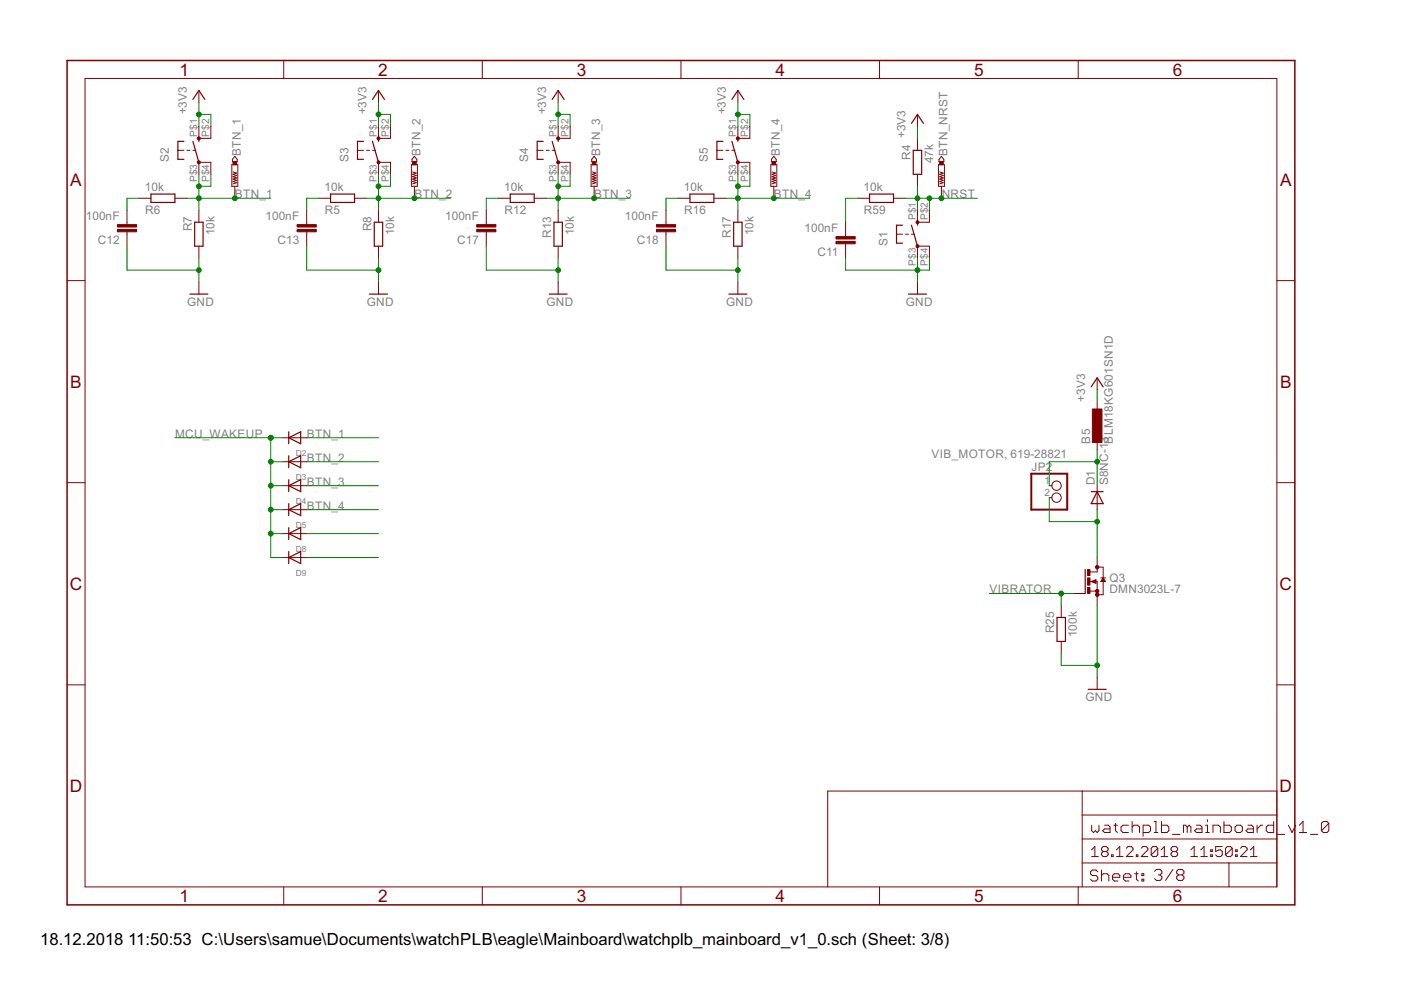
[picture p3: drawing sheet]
<svg xmlns="http://www.w3.org/2000/svg" width="297mm" height="210mm" viewBox="0 0 297 210" stroke-linecap="round" stroke-linejoin="round" font-family="sans-serif">
<g fill="none" stroke="#800000" stroke-width=".25">
<path d="M39 30h-1.3v3.8h1.3M40.9 30l1.3 4.4M40.9 21.1l1.3-1.9 1.2 1.9M42.2 29.3v.7M77.1 30h-1.3v3.8h1.3M79 30l1.2 4.4M79 21.1l1.2-1.9 1.3 1.9M80.2 29.3v.7M115.2 30h-1.3v3.8h1.3M117.1 30l1.2 4.4M117.1 21.1l1.2-1.9 1.3 1.9M118.3 29.3v.7"/>
<path d="M153.3 30h-1.3v3.8h1.3M155.2 30l1.2 4.4M155.2 21.1l1.2-1.9 1.3 1.9M156.4 29.3v.7M193.3 26.2l1.2-1.9 1.3 1.9M193.6 31.9h1.8v5.1h-1.8zM32 41.1h5.1v1.8h-5.1zM41.3 47.1h1.8v5.1h-1.8zM70.1 41.1h5.1v1.8h-5.1zM79.4 47.1h1.7v5.1h-1.7zM108.2 41.1h5.1v1.8h-5.1zM117.5 47.1h1.7v5.1h-1.7z"/>
<path d="M146.3 41.1h5.1v1.8h-5.1zM155.6 47.1h1.7v5.1h-1.7zM184.4 41.1h5v1.8h-5zM191.3 47.8h-1.2v3.8h1.2M193.3 47.8l1.2 4.4M194.5 47.1v.7M40.3 62.4h3.8M78.3 62.4h3.8M116.4 62.4h3.8M154.5 62.4h3.8M192.6 62.4h3.8M61.2 92.8l2.6-1.3v2.6z"/>
<path d="M61.2 91.5v2.6M61.2 96.6v2.6M61.2 97.9l2.6-1.3v2.6zM231.4 82l1.2-1.9 1.3 1.9M61.2 101.7v2.5M61.2 106.8v2.5M61.2 111.9v2.5M61.2 116.9v2.6M61.2 103l2.6-1.3v2.5zM61.2 108.1l2.6-1.3v2.5zM61.2 113.1l2.6-1.2v2.5zM61.2 118.2l2.6-1.3v2.6z"/>
<path d="M231.4 104.2h2.5M232.6 104.2l1.3 2.6h-2.5zM224.1 130.9h1.8v5.1h-1.8zM230.1 120.8v5M231.6 123.3l.6 .2v-.5l-.5 .3M233.9 122.8l.2 .4h-.5zM230.7 146.2h3.8"/>
</g>
<g fill="none" stroke="#800000" stroke-width=".21">
<path d="M18 16.6h252.7v171.4h-252.7zM42.2 19.2v2.5M60.2 12.8v3.8M80.2 19.2v2.5M102.3 12.8v3.8M118.3 19.2v2.5M144.4 12.8v3.8M156.4 19.2v2.5M186.5 12.8v3.8M228.6 12.8v3.8M37.7 31.9h1.3M39.6 31.9h.7"/>
<path d="M40.9 31.9h.6M42.2 26.8v2.5h2.5v-2.5M42.2 37v-2.6h2.5v2.6M49.1 34.9h1.3v4.6h-1.3zM49.4 36.4l.8 .3-.8 .3 .8 .2-.8 .3 .8 .2-.8 .3 .8 .2-.8 .3 .8 .2-.8 .3M49.8 33.1l.5 .7v.5h-1v-.5zM49.8 39.5v2.5M75.8 31.9h1.3M77.7 31.9h.6M79 31.9h.6M80.2 26.8v2.5h2.6v-2.5M80.2 37v-2.6h2.6v2.6"/>
<path d="M87.2 34.9h1.3v4.6h-1.3zM87.5 36.4l.7 .3-.7 .3 .7 .2-.7 .3 .7 .2-.7 .3 .7 .2-.7 .3 .7 .2-.7 .3M87.9 33.1l.5 .7v.5h-1v-.5zM87.9 39.5v2.5M113.9 31.9h1.3M115.8 31.9h.6M117.1 31.9h.6M118.3 26.8v2.5h2.6v-2.5M118.3 37v-2.6h2.6v2.6M125.3 34.9h1.3v4.6h-1.3zM125.6 36.4l.7 .3-.7 .3 .7 .2-.7 .3 .7 .2-.7 .3 .7 .2-.7 .3 .7 .2-.7 .3M126 33.1l.5 .7v.5h-1v-.5z"/>
<path d="M126 39.5v2.5M152 31.9h1.3M153.9 31.9h.6M155.2 31.9h.6M156.4 26.8v2.5h2.6v-2.5M156.4 37v-2.6h2.6v2.6M163.4 34.9h1.3v4.6h-1.3zM163.7 36.4l.7 .3-.7 .3 .7 .2-.7 .3 .7 .2-.7 .3 .7 .2-.7 .3 .7 .2-.7 .3M164.1 33.1l.5 .7v.5h-1v-.5zM164.1 39.5v2.5M194.5 24.3v2.5M194.5 29.3v2.6"/>
<path d="M194.5 37v2.5M199 34.9h1.2v4.6h-1.2zM199.2 36.4l.8 .3-.8 .3 .8 .2-.8 .3 .8 .2-.8 .3 .8 .2-.8 .3 .8 .2-.8 .3M199.6 33.1l.5 .7v.5h-1v-.5zM199.6 39.5v2.5M14.2 59.5h3.8M26.9 44.6v3M26.9 49.1v3.1M29.5 42h2.5M37.1 42h2.5M42.2 44.6v2.5M42.2 52.2v2.5"/>
<path d="M42.2 59.8v2.6M65 44.6v3M65 49.1v3.1M67.6 42h2.5M75.2 42h2.5M80.2 44.6v2.5M80.2 52.2v2.5M80.2 59.8v2.6M103.1 44.6v3M103.1 49.1v3.1M105.6 42h2.6M113.3 42h2.5"/>
<path d="M118.3 44.6v2.5M118.3 52.2v2.5M118.3 59.8v2.6M141.2 44.6v3M141.2 49.1v3.1M143.7 42h2.6M151.4 42h2.5M156.4 44.6v2.5M156.4 52.2v2.5M156.4 59.8v2.6M179.3 47.1v3.1M179.3 51.7v3"/>
<path d="M181.8 42h2.6M189.4 42h2.6M190.1 49.7h1.2M192 49.7h.6M193.3 49.7h.6M194.5 44.6v2.5h2.6v-2.5M194.5 54.7v-2.5h2.6v2.5M194.5 59.8v2.6M270.7 59.5h3.8M59.9 92.8h5.1M59.9 97.9h5.1M232.6 80.1v2.6"/>
<path d="M232.6 85.2v2.5M232.6 92.8v2.6M14.2 102.3h3.8M59.9 103h5.1M59.9 108.1h5.1M59.9 113.1h5.1M59.9 118.2h5.1M222.5 103h.5M222.5 105.5h.5M232.6 103v5.1M232.6 118.2v3.1h-1.5M270.7 102.3h3.8"/>
<path d="M225 128.4v2.5M225 136v2.5M227.5 125.8h2.6M231.1 123.3h1.5v5.1M231.1 125.3h1.5M231.4 123.3l1-.4v.8zM232.6 120.2h1.3v5.9h-1.3M233.4 122.5h1M233.9 122.5l.5 .8h-1zM14.2 145.2h3.8M232.6 143.6v2.6M270.7 145.2h3.8"/>
<path d="M229.4 167.7v20.3M229.4 177.9h41.3M229.4 172.8h41.3M231.5 175v1.1l.3 .4 .4-.4 .4 .4 .4-.4v-1.1M234.2 175h.8l.4 .3v1.2h-1.2l-.4-.4 .4-.4h1.2M236.1 175h.8M236.5 174.6v1.5l.4 .4M238.8 179.9l.4-.4h.7l.3 .4v.3l-1.4 1.4h1.4M239.2 175h-1.1l-.4 .3v.8l.4 .4h1.1M240 175.3l.4-.3h.8l.4 .3v1.2M240 174.2v2.3M242 179.9l.3-.4h.7l.4 .4v.3l-1.4 1.4h1.4"/>
<path d="M242.4 176.5h1.1l.4-.4v-.8l-.4-.3h-1.1v2.3M244.7 176.5h.8M244.7 174.2h.4v2.3M245.5 179.9v1.4l-.4 .3h-.7l-.3-.3M245.5 179.9l-.4-.4h-.7l-.3 .4v1.4M245.5 179.9l-1.4 1.4M246.3 174.2v2.3h1.1l.4-.4v-.8l-.4-.3h-1.1M248.6 176.9h1.6M251.7 175.3l-.4-.3h-.4v1.5M251.7 175.3v1.2M251.7 175.3l.4-.3 .4 .3v1.2M253.7 175h.7l.4 .3v1.2h-1.1l-.4-.4 .4-.4h1.1"/>
<path d="M255.6 175h.4v1.5M255.6 176.5h.8M256 173.8v.4M257.2 176.5v-1.5h1.1l.4 .3v1.2M259.1 179.5h-1.4v1.1l.7-.4h.4l.3 .4v.7l-.3 .3h-.7l-.4-.3M259.5 174.2v2.3h1.2l.4-.4v-.8l-.4-.3h-1.2M261.3 179.9v1.4l-.4 .3h-.7l-.4-.3M261.3 179.9l-.4-.4h-.7l-.4 .4v1.4M261.3 179.9l-1.5 1.4M262.2 175h.8l.4 .3v.8l-.4 .4h-.8l-.3-.4v-.8zM263 179.9l.4-.4h.7l.3 .4v.3l-1.4 1.4h1.4M264.6 175h.8l.3 .3v1.2h-1.1l-.4-.4 .4-.4h1.1"/>
<path d="M266.5 175v1.5M267.7 175h-.4l-.8 .7M270 174.2v2.3h-1.1l-.4-.4v-.8l.4-.3h1.1M270.7 167.7h-95.2v20.3M270.8 176.9h1.6M273.2 175l.7 1.5 .8-1.5M275.5 176.5h1.6M275.5 175l.8-.8v2.3M277.8 176.9h1.6M281.7 174.6v1.5l-.4 .4h-.7l-.4-.4M281.7 174.6l-.4-.4h-.7l-.4 .4v1.5M281.7 174.6l-1.5 1.5"/>
<path d="M60.2 188v3.9M102.3 188v3.9M144.4 188v3.9M186.5 188v3.9M228.6 188v3.9M229.4 183h41.3M231.4 180.2l.7-.7v2.1M231.4 181.6h1.5M232.7 184.8l-.3-.3h-.8l-.4 .3v.5l.4 .3h.8l.3 .4v.4l-.3 .4h-.8l-.4-.4M233.5 184.5v2.3M233.5 185.6l.4-.3h.8l.4 .3v1.2M233.9 180.6l-.3 .3v.4l.3 .3h.7l.3-.3v-.4l-.3-.3"/>
<path d="M233.9 180.6l-.3-.4v-.3l.3-.4h.7l.3 .4v.3l-.3 .4M233.9 180.6h.7M235.6 181.3h.4v.3h-.4zM235.9 186h1.5v-.4l-.4-.3h-.7l-.4 .3v.8l.4 .4h.7M236.7 181.6h1.4M236.7 180.2l.7-.7v2.1M238.2 186h1.6v-.4l-.4-.3h-.8l-.4 .3v.8l.4 .4h.8M240.6 185.3h.7M240.9 181.3h.4v.3h-.4zM240.9 184.8v1.6l.4 .4M242.1 185.3h.4v.3h-.4zM242.1 186.4h.4v.4h-.4z"/>
<path d="M244.8 184.7l.4-.4h.8l.3 .4v.4l-.3 .4M245.6 185.5h.4M246 185.5l.3 .4v.4l-.3 .4h-.8l-.4-.4M246.2 181.6h1.4M246.2 180.2l.7-.7v2.1M248.6 180.6l-.3 .3v.4l.3 .3h.7l.4-.3v-.4l-.4-.3M248.6 180.6l-.3-.4v-.3l.3-.4h.7l.4 .4v.3l-.4 .4M248.6 180.6h.7M248.7 184.3l-1.6 2.4M249.9 185.5l-.4-.4v-.4l.4-.4h.7l.4 .4v.4l-.4 .4M249.9 185.5h.7M249.9 185.5l-.4 .4v.4l.4 .4h.7l.4-.4v-.4l-.4-.4"/>
<path d="M252.5 181.6h1.4M252.5 180.2l.7-.7v2.1M254.6 181.6h1.4M254.6 180.2l.7-.7v2.1M256.7 181.3h.3v.3h-.3zM256.7 180.2h.3v.4h-.3zM260.6 183v5M262 181.3h.3v.3h-.3zM262 180.2h.3v.4h-.3zM265.1 181.6h1.4M265.1 180.2l.7-.7v2.1"/>
<circle cx="224" cy="103" r=".99"/>
<circle cx="224" cy="105.5" r=".99"/>
</g>
<g fill="#800000" stroke="#800000" stroke-width=".21">
<circle cx="194.5" cy="52.2" r=".33"/>
<circle cx="194.5" cy="47.1" r=".33"/>
<circle cx="42.2" cy="34.4" r=".33"/>
<circle cx="42.2" cy="29.3" r=".33"/>
<circle cx="80.3" cy="34.4" r=".33"/>
<circle cx="80.3" cy="29.3" r=".33"/>
<circle cx="118.3" cy="34.4" r=".33"/>
<circle cx="118.3" cy="29.3" r=".33"/>
<circle cx="156.4" cy="34.4" r=".33"/>
<circle cx="156.4" cy="29.3" r=".33"/>
<circle cx="232.6" cy="126.1" r=".36"/>
<circle cx="232.6" cy="125.3" r=".36"/>
<circle cx="232.6" cy="120.2" r=".36"/>
</g>
<g fill="#800000" stroke="#800000" stroke-width=".21">
<path d="M177.2 50.2h4.1v.5h-4.1z"/>
<path d="M177.2 51.2h4.1v.5h-4.1z"/>
<path d="M24.9 47.6h4.1v.5h-4.1z"/>
<path d="M24.9 48.6h4.1v.5h-4.1z"/>
<path d="M63 47.6h4.1v.5h-4.1z"/>
<path d="M63 48.6h4.1v.5h-4.1z"/>
<path d="M101.1 47.6h4v.5h-4z"/>
<path d="M101.1 48.6h4v.5h-4z"/>
<path d="M139.2 47.6h4v.5h-4z"/>
<path d="M139.2 48.6h4v.5h-4z"/>
<path d="M49.4 34.3h.8v.6h-.8z"/>
<path d="M87.5 34.3h.7v.6h-.7z"/>
<path d="M125.6 34.3h.7v.6h-.7z"/>
<path d="M163.7 34.3h.7v.6h-.7z"/>
<path d="M199.2 34.3h.8v.6h-.8z"/>
<path d="M230.6 120.8h.5v1.2h-.5z"/>
<path d="M230.6 124.6h.5v1.2h-.5z"/>
<path d="M230.6 122.5h.5v1.6h-.5z"/>
<path d="M231.6 86.7h2v7.1h-2z"/>
</g>
<path d="M14.2 12.8h260.3v179.1h-260.3z" fill="none" stroke="#800000" stroke-width=".32"/>
<path d="M218.7 100.4h7.6v7.7h-7.6z" fill="none" stroke="#800000" stroke-width=".42"/>
<g fill="none" stroke="#008000" stroke-width=".21">
<path d="M42.2 24.3h2.5v2.5M42.2 21.7v5.1M42.2 37v7.6M44.7 37v2.5h-2.5M80.2 24.3h2.6v2.5M80.2 21.7v5.1M80.2 37v7.6M82.8 37v2.5h-2.6M118.3 24.3h2.6v2.5M118.3 21.7v5.1M118.3 37v7.6M120.9 37v2.5h-2.6"/>
<path d="M156.4 24.3h2.6v2.5M156.4 21.7v5.1M156.4 37v7.6M159 37v2.5h-2.6M194.5 26.8v2.5M194.5 39.5v5.1M26.9 52.2v5.1h15.3M29.5 42h-2.6v2.6M39.6 42h17.8M42.2 54.7v5.1M65 52.2v5.1h15.2M67.6 42h-2.6v2.6"/>
<path d="M77.7 42h17.8M80.2 54.7v5.1M103.1 52.2v5.1h15.2M105.6 42h-2.5v2.6M115.8 42h17.8M118.3 54.7v5.1M141.2 52.2v5.1h15.2M143.7 42h-2.5v2.6M153.9 42h17.8M156.4 54.7v5.1M179.3 54.7v2.6h17.8v-2.6M181.8 42h-2.5v5.1"/>
<path d="M192 42h15.2M194.5 54.7v5.1M197.1 42v2.6M37.1 92.8h22.8M57.4 97.9h2.5M57.4 92.8v25.4h2.5M65 97.9h15.2M65 92.8h15.2M232.6 82.7v2.5M232.6 95.4v7.6M232.6 97.9h-10.1v5.1M57.4 103h2.5"/>
<path d="M57.4 108.1h2.5M57.4 113.1h2.5M65 103h15.2M65 108.1h15.2M65 113.1h15.2M65 118.2h15.2M222.5 105.5v5.1h10.1M232.6 108.1v10.1M209.8 125.8h17.7M225 125.8v2.6M225 138.5v2.6h7.6M232.6 128.4v15.2"/>
</g>
<g fill="#008000" stroke="#008000" stroke-width=".21">
<circle cx="42.2" cy="24.3" r=".51"/>
<circle cx="80.2" cy="24.3" r=".51"/>
<circle cx="118.3" cy="24.3" r=".51"/>
<circle cx="156.4" cy="24.3" r=".51"/>
<circle cx="194.5" cy="57.3" r=".51"/>
<circle cx="80.2" cy="57.3" r=".51"/>
<circle cx="42.2" cy="57.3" r=".51"/>
<circle cx="118.3" cy="57.3" r=".51"/>
<circle cx="156.4" cy="57.3" r=".51"/>
<circle cx="232.6" cy="141.1" r=".51"/>
<circle cx="80.2" cy="42" r=".51"/>
<circle cx="80.2" cy="39.5" r=".51"/>
<circle cx="87.9" cy="42" r=".51"/>
<circle cx="42.2" cy="42" r=".51"/>
<circle cx="42.2" cy="39.5" r=".51"/>
<circle cx="49.8" cy="42" r=".51"/>
<circle cx="194.5" cy="42" r=".51"/>
<circle cx="197.1" cy="42" r=".51"/>
<circle cx="199.6" cy="42" r=".51"/>
<circle cx="118.3" cy="42" r=".51"/>
<circle cx="118.3" cy="39.5" r=".51"/>
<circle cx="126" cy="42" r=".51"/>
<circle cx="156.4" cy="42" r=".51"/>
<circle cx="156.4" cy="39.5" r=".51"/>
<circle cx="164.1" cy="42" r=".51"/>
<circle cx="232.6" cy="110.6" r=".51"/>
<circle cx="225" cy="125.8" r=".51"/>
<circle cx="57.4" cy="92.8" r=".51"/>
<circle cx="57.4" cy="97.9" r=".51"/>
<circle cx="57.4" cy="103" r=".51"/>
<circle cx="57.4" cy="108.1" r=".51"/>
<circle cx="57.4" cy="113.1" r=".51"/>
<circle cx="232.6" cy="97.9" r=".51"/>
</g>
<g font-size="4.1" fill="#800000">
<text x="38.1" y="16">1</text>
<text x="80.2" y="16">2</text>
<text x="122.3" y="16">3</text>
<text x="164.4" y="16">4</text>
<text x="206.5" y="16">5</text>
<text x="248.6" y="16">6</text>
<text x="14.9" y="39.4">A</text>
<text x="271.4" y="39.4">A</text>
<text x="14.9" y="82.2">B</text>
<text x="271.4" y="82.2">B</text>
<text x="14.8" y="125.1">C</text>
<text x="271.3" y="125.1">C</text>
<text x="14.8" y="167.9">D</text>
<text x="271.3" y="167.9">D</text>
<text x="38.1" y="191.2">1</text>
<text x="80.2" y="191.2">2</text>
<text x="122.3" y="191.2">3</text>
<text x="164.4" y="191.2">4</text>
<text x="206.5" y="191.2">5</text>
<text x="248.6" y="191.2">6</text>
</g>
<g font-size="4">
<text x="8.5" y="200.4">18.12.2018</text>
<text x="27.2" y="200.4">11:50:53 C:\Users\samue\Documents\watchPLB\eagle\Mainboard\watchplb_mainboard_v1_0.sch (Sheet: 3/8)</text>
</g>
<g font-size="2.8" fill="#808080">
<text x="39.6" y="24.3" transform="rotate(-90 39.6 24.3)">+3V3</text>
<text x="77.7" y="24.3" transform="rotate(-90 77.7 24.3)">+3V3</text>
<text x="115.8" y="24.3" transform="rotate(-90 115.8 24.3)">+3V3</text>
<text x="153.9" y="24.3" transform="rotate(-90 153.9 24.3)">+3V3</text>
<text x="192" y="29.3" transform="rotate(-90 192 29.3)">+3V3</text>
<text x="35.8" y="34.4" transform="rotate(-90 35.8 34.4)">S2</text>
<text x="51" y="33.1" transform="rotate(-90 51 33.1)">BTN_1</text>
<text x="73.9" y="34.4" transform="rotate(-90 73.9 34.4)">S3</text>
<text x="89.1" y="33.1" transform="rotate(-90 89.1 33.1)">BTN_2</text>
<text x="112" y="34.4" transform="rotate(-90 112 34.4)">S4</text>
<text x="127.2" y="33.1" transform="rotate(-90 127.2 33.1)">BTN_3</text>
<text x="150.1" y="34.4" transform="rotate(-90 150.1 34.4)">S5</text>
<text x="165.3" y="33.1" transform="rotate(-90 165.3 33.1)">BTN_4</text>
<text x="193" y="33.8" transform="rotate(-90 193 33.8)">R4</text>
<text x="197.8" y="34.6" transform="rotate(-90 197.8 34.6)">47k</text>
<text x="200.9" y="33.1" transform="rotate(-90 200.9 33.1)">BTN_NRST</text>
<text x="30.7" y="40.5">10k</text>
<text x="68.8" y="40.5">10k</text>
<text x="106.9" y="40.5">10k</text>
<text x="145" y="40.5">10k</text>
<text x="183.1" y="40.5">10k</text>
<text x="18.2" y="46.7">100nF</text>
<text x="30.8" y="45.3">R6</text>
<text x="49.8" y="42">BTN_1</text>
<text x="56.3" y="46.7">100nF</text>
<text x="68.9" y="45.3">R5</text>
<text x="87.9" y="42">BTN_2</text>
<text x="94.4" y="46.7">100nF</text>
<text x="107" y="45.3">R12</text>
<text x="126" y="42">BTN_3</text>
<text x="132.5" y="46.7">100nF</text>
<text x="145.1" y="45.3">R16</text>
<text x="164.1" y="42">BTN_4</text>
<text x="183.1" y="45.3">R59</text>
<text x="199.7" y="42">NRST</text>
<text x="20.8" y="51.8">C12</text>
<text x="40.7" y="49.1" transform="rotate(-90 40.7 49.1)">R7</text>
<text x="45.5" y="49.9" transform="rotate(-90 45.5 49.9)">10k</text>
<text x="58.9" y="51.8">C13</text>
<text x="78.8" y="49.1" transform="rotate(-90 78.8 49.1)">R8</text>
<text x="83.6" y="49.9" transform="rotate(-90 83.6 49.9)">10k</text>
<text x="96.9" y="51.8">C17</text>
<text x="116.8" y="50.5" transform="rotate(-90 116.8 50.5)">R13</text>
<text x="121.6" y="49.9" transform="rotate(-90 121.6 49.9)">10k</text>
<text x="135" y="51.8">C18</text>
<text x="154.9" y="50.5" transform="rotate(-90 154.9 50.5)">R17</text>
<text x="159.7" y="49.9" transform="rotate(-90 159.7 49.9)">10k</text>
<text x="170.6" y="49.3">100nF</text>
<text x="188.2" y="52.1" transform="rotate(-90 188.2 52.1)">S1</text>
<text x="173.3" y="54.3">C11</text>
<text x="39.7" y="64.9">GND</text>
<text x="77.8" y="64.9">GND</text>
<text x="115.8" y="64.9">GND</text>
<text x="153.9" y="64.9">GND</text>
<text x="192" y="64.9">GND</text>
<text x="230.1" y="85.2" transform="rotate(-90 230.1 85.2)">+3V3</text>
<text x="37.1" y="92.8">MCU_WAKEUP</text>
<text x="65.1" y="92.8">BTN_1</text>
<text x="231.1" y="94" transform="rotate(-90 231.1 94)">B5</text>
<text x="235.9" y="94" transform="rotate(-90 235.9 94)">BLM18KG601SN1D</text>
<text x="65.1" y="97.9">BTN_2</text>
<text x="197.5" y="97.1">VIB_MOTOR, 619-28821</text>
<text x="218.7" y="99.8">JP2</text>
<text x="65.1" y="103">BTN_3</text>
<text x="232.1" y="102.9" transform="rotate(-90 232.1 102.9)">D1</text>
<text x="234.9" y="102.9" transform="rotate(-90 234.9 102.9)">S8NC-13</text>
<text x="65.1" y="108.1">BTN_4</text>
<text x="209.8" y="125.8">VIBRATOR</text>
<text x="235.2" y="125.8">DMN3023L-7</text>
<text x="235.2" y="123.3">Q3</text>
<text x="223.5" y="134.3" transform="rotate(-90 223.5 134.3)">R25</text>
<text x="228.3" y="135.1" transform="rotate(-90 228.3 135.1)">100k</text>
<text x="230.1" y="148.7">GND</text>
</g>
<g font-size="2.4" fill="#808080">
<text x="41.8" y="28.9" transform="rotate(-90 41.8 28.9)">P$1</text>
<text x="44.3" y="28.9" transform="rotate(-90 44.3 28.9)">P$2</text>
<text x="79.9" y="28.9" transform="rotate(-90 79.9 28.9)">P$1</text>
<text x="82.4" y="28.9" transform="rotate(-90 82.4 28.9)">P$2</text>
<text x="118" y="28.9" transform="rotate(-90 118 28.9)">P$1</text>
<text x="120.5" y="28.9" transform="rotate(-90 120.5 28.9)">P$2</text>
<text x="156.1" y="28.9" transform="rotate(-90 156.1 28.9)">P$1</text>
<text x="158.6" y="28.9" transform="rotate(-90 158.6 28.9)">P$2</text>
<text x="41.8" y="38.6" transform="rotate(-90 41.8 38.6)">P$3</text>
<text x="44.3" y="38.6" transform="rotate(-90 44.3 38.6)">P$4</text>
<text x="79.9" y="38.6" transform="rotate(-90 79.9 38.6)">P$3</text>
<text x="82.4" y="38.6" transform="rotate(-90 82.4 38.6)">P$4</text>
<text x="118" y="38.6" transform="rotate(-90 118 38.6)">P$3</text>
<text x="120.5" y="38.6" transform="rotate(-90 120.5 38.6)">P$4</text>
<text x="156.1" y="38.6" transform="rotate(-90 156.1 38.6)">P$3</text>
<text x="158.6" y="38.6" transform="rotate(-90 158.6 38.6)">P$4</text>
<text x="194.2" y="46.7" transform="rotate(-90 194.2 46.7)">P$1</text>
<text x="196.7" y="46.7" transform="rotate(-90 196.7 46.7)">P$2</text>
<text x="194.2" y="56.4" transform="rotate(-90 194.2 56.4)">P$3</text>
<text x="196.7" y="56.4" transform="rotate(-90 196.7 56.4)">P$4</text>
<text x="221.5" y="102.6">1</text>
<text x="221.5" y="105.2">2</text>
</g>
<g font-size="2" fill="#808080">
<text x="62.7" y="96.6">D</text>
<text x="62.7" y="101.7">D</text>
<text x="64" y="96.6">2</text>
<text x="64" y="101.7">3</text>
<text x="62.7" y="106.8">D</text>
<text x="64" y="106.8">4</text>
<text x="62.7" y="111.9">D5</text>
<text x="62.7" y="116.9">D8</text>
<text x="62.7" y="122">D9</text>
</g>
</svg>
